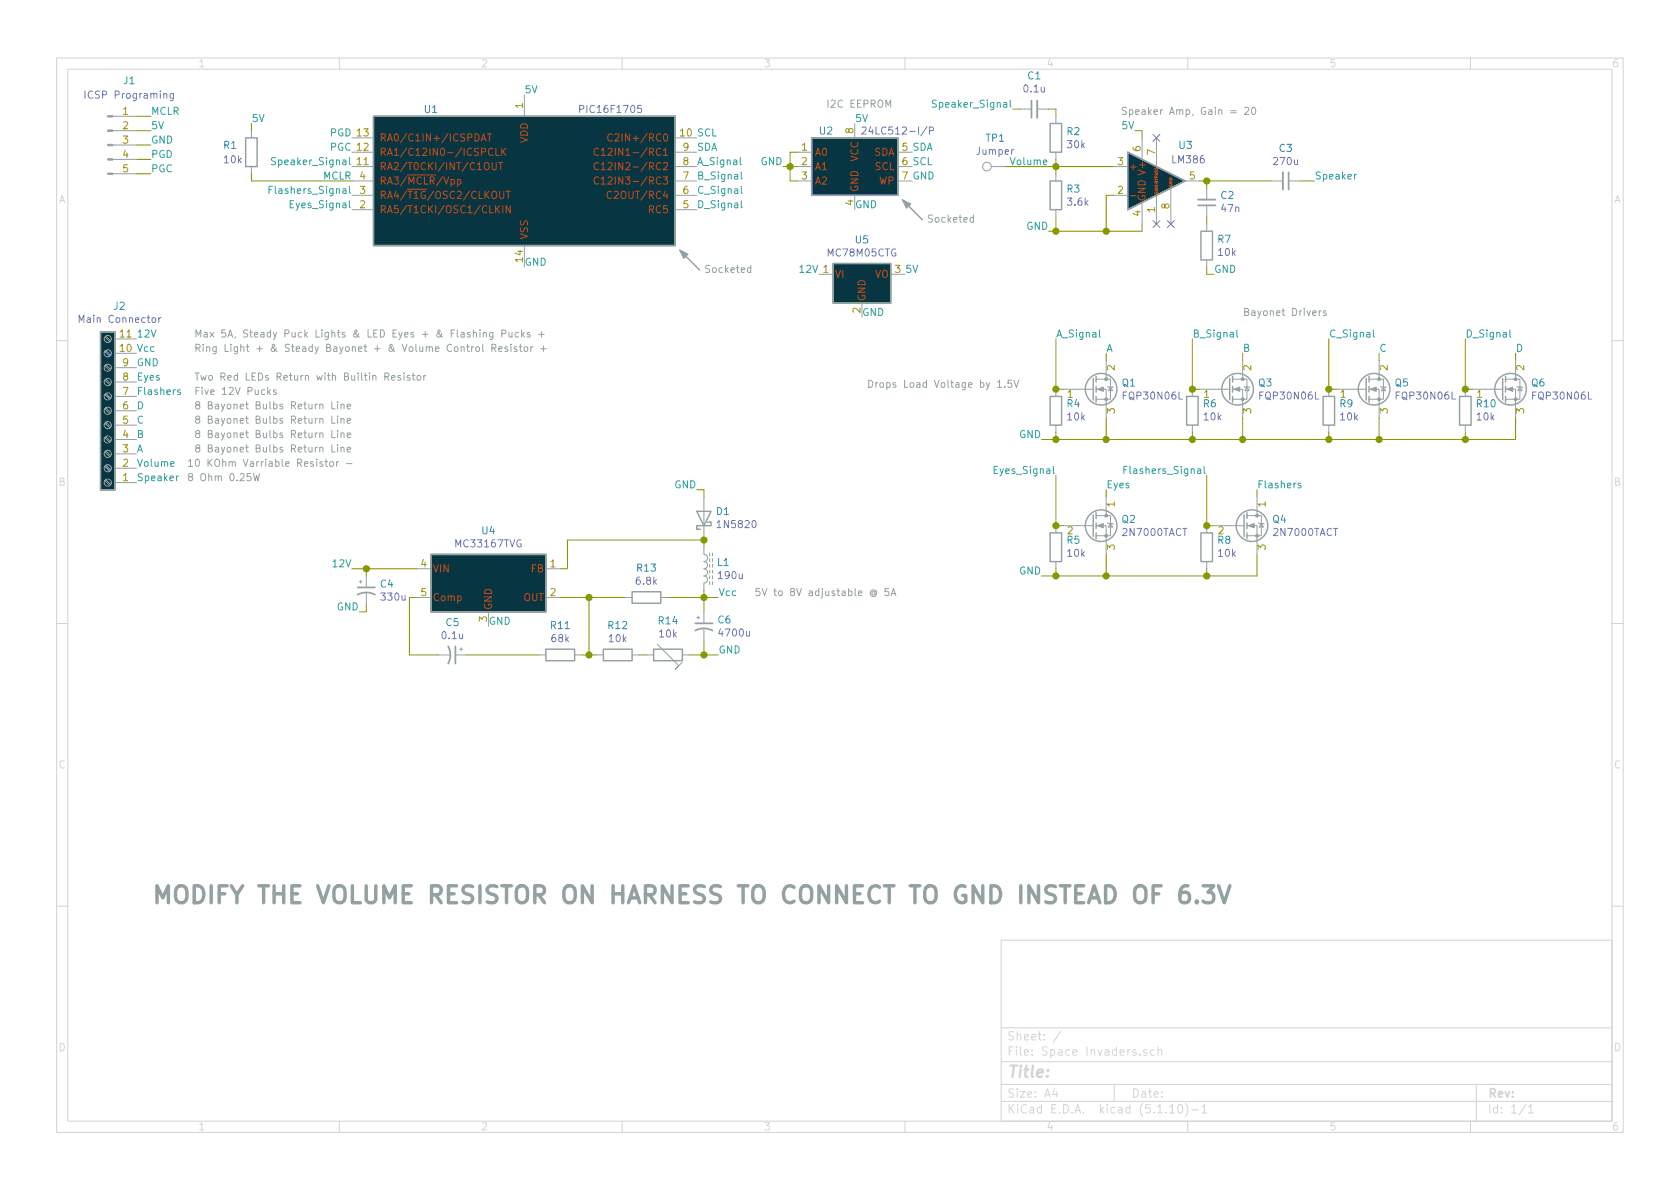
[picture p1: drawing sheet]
<svg xmlns="http://www.w3.org/2000/svg" width="297mm" height="210mm" viewBox="0 0 297 210" stroke-linecap="round" stroke-linejoin="round" font-family="sans-serif">
<g fill="none" stroke="#d3d3d3" stroke-width=".18">
<path d="M10 10.3h277v189.9h-277zM12 12.2h273v186.1h-273zM60 10.3v1.9M110 10.3v1.9M160 10.3v1.9M210 10.3v1.9M260 10.3v1.9M10 60.2h2M285 60.2h2M10 110.3h2M285 110.3h2M11.4 134.6a.62 .62 0 0 0-.9 .5 .62 .62 0 0 0 .7 .7l.2-.1"/>
<path d="M10 160.2h2M177 166.3h108v32h-108zM285 160.2h2M60 198.3v1.9M110 198.3v1.9M160 198.3v1.9M177 194.8h108M177 191.8h108M177 187.8h108M177 181.8h108M186.5 192.5l-.4 1h1M186.8 193v1"/>
<path d="M187.6 182.3l-1.3 2M197 191.8v3M201.5 186.5v.1M202.8 185.7a.37 .37 0 0 0-.6 .1l.1 .2 .5 .2v.1l-.2 .3-.4-.1M204.1 185.7l-.4-.1-.3 .3 .1 .6 .2 .1 .4-.1M204.7 185.7h.1a.37 .37 0 0 1 .6 .1v.8M204.7 185.1v1.5M206.8 195.8l.5-.5v1.5M206.8 196.8h.9M208.5 195.4l.1-.1a.8 .8 0 0 1 .5 .8 .8 .8 0 0 1-.5 .7 1 1 0 0 1-.1-1.4zM209.6 195.1a1.71 1.71 0 0 1 0 2.3M210 198.3v1.9"/>
<path d="M210.7 196.3h1.2M212.5 195.8l.5-.5v1.5M212.5 196.8h.9M260 198.3v1.9M261 191.8v6.5M269.8 195.2l-1.2 2M270.3 195.8l.4-.5v1.5M270.3 196.8h.8"/>
</g>
<g fill="none" stroke="#93a1a1" stroke-width=".25">
<path d="M43.4 24.4h2.1v5.1h-2.1zM66 20.6h53.4v22.8h-53.4zM143.5 24.4h15.2v10.1h-15.2zM159.8 35.6l3.3 3.3M185.7 32h2v5.1h-2zM185.7 21.8h2v5.1h-2zM199.4 26.9l10.1 5.1-10.1 5.1zM17.8 58.7h2.5v27.9h-2.5zM120.4 44.4l3.3 3.3M147.3 46.6h10.2v7h-10.2zM212.3 40.9h2.1v5.1h-2.1zM185.7 70.1h2v5.1h-2z"/>
<path d="M193.3 66.9v3.8M193.8 66.5v1.1M193.8 68.3v1M193.8 70.1v1M209.8 70.1h2v5.1h-2zM217.4 66.9v3.8M217.9 66.5v1.1M217.9 68.3v1M217.9 70.1v1M233.9 70.1h2.1v5.1h-2.1zM241.6 66.9v3.8M242.1 66.5v1.1"/>
<path d="M242.1 68.3v1M242.1 70.1v1M258.1 70.1h2v5.1h-2zM265.7 66.9v3.8M266.2 66.5v1.1M266.2 68.3v1M266.2 70.1v1M76.2 98h20.3v10.2h-20.3zM123.2 90.4h2.5l-1.2 2.6zM125.1 92.3h.6v.7h-2.5v.6h.6M185.7 94.2h2v5.1h-2zM193.3 91.1v3.8"/>
<path d="M193.8 90.7v1M193.8 92.5v1M193.8 94.2v1M212.3 94.2h2.1v5.1h-2.1zM220 91.1v3.8M220.5 90.7v1M220.5 92.5v1M220.5 94.2v1M96.5 114.8h5.1v2h-5.1zM106.7 114.8h5.1v2h-5.1zM111.8 104.6h5v2.1h-5zM115.6 114.8h5v2h-5z"/>
<circle cx="194.7" cy="68.8" r="2.79"/>
<circle cx="218.8" cy="68.8" r="2.79"/>
<circle cx="243" cy="68.8" r="2.79"/>
<circle cx="267.1" cy="68.8" r="2.79"/>
<circle cx="194.7" cy="93" r="2.79"/>
<circle cx="221.4" cy="93" r="2.79"/>
</g>
<g fill="none" stroke="#93a1a1" stroke-width=".18">
<path d="M92.7 16.8v3.8M156.6 19v-1.3l.4 .9 .5-.9v1.3M180.3 19.3h2.1M183.4 19.3h2M217.6 19.6h1M217.6 19.9h1M220.1 19.1l.4-.1 .3 .1v.2v.2l-.8 .7h.8M221.4 19.1l.2-.1a.67 .67 0 0 1 .4 .6 .67 .67 0 0 1-.4 .6l-.3-.2v-.2zM19.9 30.7h4.2M19.9 28.2h4.2M19.9 25.6h4.2M19.9 23.1h4.2"/>
<path d="M19.9 20.6h4.2M44.4 23.1v1.3M44.4 29.5v1.2M62.2 32h3.8M62.2 34.5h3.8M62.2 29.5h3.8M62.2 26.9h3.8M62.2 24.4h3.8M62.2 37.1h3.8M119.4 32h3.8M119.4 34.5h3.8M119.4 29.5h3.8"/>
<path d="M119.4 26.9h3.8M119.4 24.4h3.8M119.4 37.1h3.8M141 32h2.5M141 29.5h2.5M141 26.9h2.5M151.1 21.8v2.6M151.1 34.5v2.6M158.7 32h2.6M158.7 29.5h2.6M158.7 26.9h2.6M172.1 38.5l-.3-.1-.3 .3 .1 .5h.5"/>
<path d="M172.1 38v1.3M175.3 29.5h2.5M186.7 20.6v1.2M186.7 26.9v1.3M186.7 30.7v1.3M186.7 37.1v1.2M196.8 34.5h2.6M196.8 29.5h2.6M201.9 24.4v3.8M201.9 35.8v3.8M204.5 24.4v5.1M204.5 34.5v5.1"/>
<path d="M207 33.3v6.3M209.5 32h2.6M213.4 33.3v2M213.4 36.3v2M213.4 39.6v1.3M224.8 32h2M227.8 32h2.1M18.5 59.6l.9 .8M18.7 59.4l.9 .9M20.3 59.9h3.8M83.7 58.9l.2-.1h.3l.1 .8M84.9 58.3v.2"/>
<path d="M84.9 58.8v.8M85.4 58.9l.2-.1h.3l.1 .8M85.4 58.8v.8M87.1 58.8v1.1l-.2 .1h-.3M87.1 58.8h-.3l-.3 .2 .2 .6h.4M88.7 59l.6-.1 .2-.1-.1-.3-.2-.2h-.5v1.3M90 58.8v.8h.3l.2-.1M90.5 58.8v.8M91.7 58.8h-.4l-.2 .2 .1 .6h.5M92.2 58.3v1.3M92.4 59.1l.3 .5M92.7 43.4v3.8"/>
<path d="M92.7 58.8l-.5 .5M93.7 58.8h-.3l-.2 .1 .1 .2 .4 .2v.3h-.5M95.2 59.1h1M95.7 58.6v1M132.7 47.4l-.3-.1-.2 .3 .1 .5h.4M132.7 46.9v1.3M144.8 48.5h2.5M152.4 53.6v2.5M157.5 48.5h2.5M213.4 46v1.2M233.2 55v.8M233.6 55l-.4 .2"/>
<path d="M234.5 55h-.3l-.2 .1v.2l.5 .1v.3h-.5M18.5 62.1l.9 .9M18.5 64.7l.9 .8M18.5 67.2l.9 .9M18.5 69.8l.9 .8M18.5 72.3l.9 .8M18.5 74.8l.9 .9M18.5 77.4l.9 .8M18.5 79.9l.9 .9M18.7 62l.9 .8M18.7 64.5l.9 .8M18.7 67.1l.9 .8"/>
<path d="M18.7 69.6l.9 .8M18.7 72.1l.9 .9M18.7 74.7l.9 .8M18.7 77.2l.9 .8M18.7 79.8l.9 .8M20.3 62.5h3.8M20.3 77.7h3.8M20.3 75.2h3.8M20.3 72.6h3.8M20.3 70.1h3.8M20.3 67.6h3.8M20.3 65h3.8"/>
<path d="M47.3 68.5v1.3M47.5 69.3l.3 .5M47.8 68.9l-.5 .5M48.8 69l-.3-.1-.2 .2 .1 .2 .4 .1v.3h-.5M58.7 71v1.3h.6M58.7 73.6v1.2h.6M58.7 76.1v1.3h.6M58.7 78.7v1.2h.6M59.7 71v.2M59.7 73.6v.1M59.7 76.1v.1M59.7 78.7v.1"/>
<path d="M59.7 71.5v.8M59.7 74v.8M59.7 76.5v.9M59.7 79.1v.8M60.3 71.6l.2-.1h.3v.8M60.3 74.1l.2-.1 .3 .1v.7M60.3 76.7l.2-.2 .3 .1v.8M60.3 79.2l.2-.1h.3v.8M60.3 71.5v.8M60.3 74v.8M60.3 76.5v.9M60.3 79.1v.8"/>
<path d="M61.4 71.9l.6-.1-.1-.3h-.3l-.2 .1v.7h.5M61.4 74.4l.6-.1-.1-.2-.3-.1-.2 .2v.6h.5M61.4 77l.6-.1-.1-.3-.3-.1-.2 .2v.6h.5M61.4 79.5l.6-.1-.1-.3h-.3l-.2 .2v.6h.5M68 66.6h.7v-.5l-.2-.1h-.5v1.2M68.4 66.6l.4 .6M69.2 66.8l.6-.1v-.3h-.4l-.2 .2 .1 .6h.5M70.8 66.4h-.3l-.2 .2 .1 .1 .4 .2v.3h-.5M71.4 66v.1M71.4 66.4v.8M72.5 66.4h-.3l-.2 .2v.1l.5 .2v.3h-.5M72.9 66.4h.5"/>
<path d="M73.1 66v1.1l.3 .1M73.8 66.4h.3l.3 .2-.1 .6h-.3l-.2-.1zM74.9 66.4v.8M75.3 66.4l-.4 .2M83.4 61.3v.8M83.8 61.3l-.4 .2M84.2 61.4l.2-.1 .3 .1 .1 .5-.1 .2h-.3l-.2-.1zM85.3 60.9v1.1l.2 .1M87 61.5h.6v-.5l-.1-.1h-.5v1.2M87.3 61.5l.4 .6M88.2 61.7l.6-.1-.1-.2-.3-.1-.2 .2v.6h.5M89.7 61.4l-.2-.1-.2 .2v.2l.4 .1v.3h-.4"/>
<path d="M90.3 60.9v.1M90.3 61.3v.8M91.4 61.4l-.3-.1-.2 .2 .1 .2 .4 .1v.3h-.5M91.8 61.3h.5M92 60.9v1.1l.3 .1M92.8 61.4l.3-.1 .2 .1v.5l-.1 .2h-.3l-.2-.1zM93.9 61.3v.8M94.2 61.3l-.3 .2M95.6 61.7h1M96.1 61.2v.9M153.6 67.2a.64 .64 0 0 1 .7 .7 .64 .64 0 0 1-.7 .6zM154.9 67.7v.8"/>
<path d="M155.2 67.7h-.2l-.1 .2M155.6 67.8l.2-.1h.3l.1 .2-.1 .5-.3 .1-.2-.1zM179.3 67.2l.4 1.3 .4-1.3M186.7 68.8v1.3M186.7 75.2v1.2M188 68.8h5.3M193.8 68.8h1.8v5.1M193.8 67.1h2.5v3.5h-2.5M195.6 63.7v3.4M195.8 68.3l.2 .1h.7l.1 .2M196.3 68.4l.4 .7h-.7zM210.8 68.8v1.3"/>
<path d="M210.8 75.2v1.2M212.1 68.8h5.3M217.9 68.8h1.8v5.1M217.9 67.1h2.6v3.5h-2.6M219.7 63.7v3.4M220 68.3l.1 .1h.8l.1 .2M220.5 68.4l.4 .7h-.8zM234.9 68.8v1.3M234.9 75.2v1.2M236.2 68.8h5.4M242.1 68.8h1.7v5.1M242.1 67.1h2.5v3.5h-2.5"/>
<path d="M243.8 63.7v3.4M244.1 68.3l.1 .1h.8l.1 .2M244.6 68.4l.4 .7h-.8zM259.1 68.8v1.3M259.1 75.2v1.2M260.3 68.8h5.4M266.2 68.8h1.8v5.1M266.2 67.1h2.5v3.5h-2.5M268 63.7v3.4M268.2 68.3l.2 .1h.7l.1 .2M268.7 68.4l.4 .7h-.7zM18.5 82.5l.9 .8"/>
<path d="M18.5 85l.9 .8M18.7 82.3l.9 .8M18.7 84.8l.9 .9M20.3 85.3h3.8M20.3 82.8h3.8M20.3 80.3h3.8M44.8 83.7l.3 1.3 .3-.9 .2 .9 .3-1.3M57 81.7l-.3-.1-.2 .2 .1 .2 .4 .1v.3h-.5M57.5 81.6h.4M57.6 81.2v1.1l.3 .2M58.4 81.7l.3-.1 .3 .3-.1 .5-.4 .1-.2-.3zM59.5 81.6v.9"/>
<path d="M59.9 81.6l-.4 .3M61.3 82h.9M124.5 96.8v1.2a.63 .63 0 0 1 .6 .7 .63 .63 0 0 1-.6 .6 .63 .63 0 0 1 .6 .6 .63 .63 0 0 1-.6 .7 .63 .63 0 0 1 .6 .6 .63 .63 0 0 1-.6 .6 .63 .63 0 0 1 .6 .7 .63 .63 0 0 1-.6 .6v1.3M124.5 87.9v7.6M125.5 97.8v.5M125.5 98.8v.5M125.5 99.8v.5M126 97.8v.5M126 98.8v.5M126 99.8v.5M186.7 93v1.2M186.7 99.3v1.3"/>
<path d="M188 93h5.3M193.8 93h1.8v5M193.8 91.2h2.5v3.5h-2.5M195.6 87.9v3.3M195.8 92.5l.2 .1h.7l.1 .1M196.3 92.6l.4 .6h-.7zM213.4 93v1.2M213.4 99.3v1.3M214.6 93h5.4M220.5 93h1.7v5M220.5 91.2h2.5v3.5h-2.5M222.2 87.9v3.3"/>
<path d="M222.5 92.5l.1 .1h.8l.1 .1M223 92.6l.4 .6h-.8zM63.5 102.9h.5M63.8 102.6v.5M64.8 101.8v2.1M64.8 104.9v2M73.7 105.7h2.5M73.7 100.6h2.5M77.5 115.8h2M80.5 115.8h2M81.3 114.8h.5M81.5 114.5v.6"/>
<path d="M86.4 108.2v2.5M95.2 115.8h1.3M96.5 105.7h2.6M96.5 100.6h2.6M101.6 115.8h1.3M105.4 115.8h1.3M110.5 105.7h1.3M111.8 115.8h1.2M114.3 115.8h1.3M116.2 113.9l3.8 3.8-.6 .7 1.2-1.3M116.8 105.7h1.3M120.6 115.8h1.3"/>
<path d="M123.2 109.2h.5M123.4 109v.5M124.5 108.2v2M124.5 111.2v2.1M125.5 100.8v.5M125.5 101.8v.6M125.5 102.9v.5M126 100.8v.5M126 101.8v.6M126 102.9v.5M154.7 104.7a.31 .31 0 0 0-.5 0 .31 .31 0 0 0 0 .4 .31 .31 0 0 0 .5 0M154.7 104.6v.5l.1 .1a.53 .53 0 0 0-.1-.9 .53 .53 0 0 0-.8 .4 .59 .59 0 0 0 .2 .7 .59 .59 0 0 0 .8-.1"/>
<path d="M157.1 104.1h-.6v.6l.1-.2 .5 .2v.5l-.2 .1-.4-.1M157.6 105.3l.4-1.2 .4 1.2M157.7 105h.6"/>
<circle cx="174.5" cy="29.5" r=".76"/>
<circle cx="19" cy="59.9" r=".63"/>
<circle cx="19" cy="70.1" r=".63"/>
<circle cx="19" cy="77.7" r=".63"/>
<circle cx="19" cy="62.5" r=".63"/>
<circle cx="19" cy="67.6" r=".63"/>
<circle cx="19" cy="75.2" r=".63"/>
<circle cx="19" cy="72.6" r=".63"/>
<circle cx="19" cy="65" r=".63"/>
<circle cx="19" cy="82.8" r=".63"/>
<circle cx="19" cy="85.3" r=".63"/>
<circle cx="19" cy="80.3" r=".63"/>
</g>
<g fill="#93a1a1" stroke="#93a1a1" stroke-width=".18">
<path d="M218.2 68.8l1-.4v.8z"/>
<path d="M194.1 68.8l1-.4v.8z"/>
<path d="M194.1 93l1-.4v.7z"/>
<path d="M242.3 68.8l1-.4v.8z"/>
<path d="M159.5 35.3l1.5 .8-.7 .7z"/>
<path d="M120.1 44.2l1.6 .8-.8 .7z"/>
<path d="M19 30.6h.9v.3h-.9z"/>
<path d="M19 28.1h.9v.2h-.9z"/>
<path d="M19 25.5h.9v.3h-.9z"/>
<path d="M19 23h.9v.2h-.9z"/>
<path d="M19 20.4h.9v.3h-.9z"/>
<path d="M220.7 93l1-.4v.7z"/>
<path d="M266.4 68.8l1.1-.4v.8z"/>
<circle cx="219.7" cy="70.6" r=".25"/>
<circle cx="219.7" cy="67.1" r=".25"/>
<circle cx="195.6" cy="70.6" r=".25"/>
<circle cx="195.6" cy="67.1" r=".25"/>
<circle cx="195.6" cy="94.7" r=".25"/>
<circle cx="195.6" cy="91.2" r=".25"/>
<circle cx="243.8" cy="70.6" r=".25"/>
<circle cx="243.8" cy="67.1" r=".25"/>
<circle cx="222.2" cy="94.7" r=".25"/>
<circle cx="222.2" cy="91.2" r=".25"/>
<circle cx="268" cy="70.6" r=".25"/>
<circle cx="268" cy="67.1" r=".25"/>
</g>
<path d="M183.4 17.8v3M211.8 35.3h3.1M226.8 30.5v3" fill="none" stroke="#93a1a1" stroke-width=".33"/>
<path d="M182.4 17.8v3M211.8 36.3h3.1M227.8 30.5v3M63.2 105.2a3.2 3.2 0 0 1 3.1 0M63.2 103.9h3.1M79.2 114.3a3.2 3.2 0 0 1 0 3M80.5 114.3v3M122.9 111.5a3.2 3.2 0 0 1 3.1 0M122.9 110.2h3.1" fill="none" stroke="#93a1a1" stroke-width=".3"/>
<g fill="#073642" stroke="#073642" stroke-width=".18">
<path d="M199.4 26.9l10.1 5.1-10.1 5.1z"/>
<path d="M143.5 24.4h15.2v10.1h-15.2z"/>
<path d="M76.2 98h20.3v10.2h-20.3z"/>
<path d="M147.3 46.6h10.2v7h-10.2z"/>
<path d="M66 20.6h53.4v22.8h-53.4z"/>
<path d="M17.8 58.7h2.5v27.9h-2.5z"/>
</g>
<g fill="none" stroke="#cb4b16" stroke-width=".18">
<path d="M79.8 31.8l.3-.1 .3 .2-.2 .6h-.4M80.9 31.8l.4-.1 .2 .2-.1 .6h-.5M80.9 31.7v1.3M85.1 24.9l.4-1.2 .4 1.2M85.2 24.6h.6M85.7 28.9a.45 .45 0 0 1 .7 0 .92 .92 0 0 1-.2 1.1h-.4a1.07 1.07 0 0 1-.1-1.1zM86.2 23.7h.7M86.5 23.7v1.2M87 28.7v1.1l.2 .2h.4l.1-.2v-1.1M87.1 26.3a.51 .51 0 0 0-.6 0 .51 .51 0 0 0-.1 .6 .46 .46 0 0 0 .2 .5 .46 .46 0 0 0 .5 0M87.6 36.4v1.2M87.7 26.2v1.3h.6"/>
<path d="M87.8 36.9l.5 .7M88.2 28.7h.7M88.3 33.8v1.1l.3 .2 .4-.1 .1-.1v-1.1M88.3 36.4l-.7 .7M88.5 28.7v1.3M88.7 26.2v1.3M88.9 26.8l.5 .7M88.9 36.4v1.2M89.4 26.2l-.7 .7M89.5 33.8h.7M89.9 33.8v1.3M90.2 36.4v1.2l-.7-1.2v1.2"/>
<path d="M105.8 31.4a.6 .6 0 0 0-.8 .4 .6 .6 0 0 0 .6 .8l.2-.2M105.8 28.9a.6 .6 0 0 0-.8 .4 .6 .6 0 0 0 .6 .7l.2-.1M105.8 26.3a.6 .6 0 0 0-.8 .5 .6 .6 0 0 0 .6 .7l.2-.1M106.3 31.6l.4-.3v1.3M106.3 29.1l.4-.4v1.3M106.3 26.6l.4-.4v1.3M106.3 32.6h.7M106.3 30h.7M106.3 27.5h.7M108.1 34a.51 .51 0 0 0-.6 0 .51 .51 0 0 0-.2 .6 .46 .46 0 0 0 .3 .5 .46 .46 0 0 0 .5-.1M108.2 23.8a.6 .6 0 0 0-.8 .4 .6 .6 0 0 0 .6 .7l.2-.1M108.7 23.8l.5-.1 .2 .1v.2v.2l-.7 .7h.7"/>
<path d="M199.9 34.6h1"/>
</g>
<g fill="none" stroke="#6c71c4" stroke-width=".18">
<path d="M15 16.1v1.3M30.7 16.5v1l-.3 .3-.3-.1M30.7 16.6l-.4-.1-.3 .3 .2 .5h.5M102.5 19.3l.6-.1 .1-.1-.1-.3-.1-.2h-.5v1.3M152.4 22.6l.5-.2 .2 .4v.2l-.8 .7h.8M164.3 23.1h.6l.1-.5-.2-.2h-.5v1.3M203.9 23.8l1.2 1.2M203.9 39l1.2 1.2M205.1 23.8l-1.2 1.2M205.1 39l-1.2 1.2M206.4 39l1.2 1.2M207.6 39l-1.2 1.2"/>
<path d="M28.1 56.2v.8M28.4 56.2l-.3 .2"/>
</g>
<g fill="none" stroke="#859900" stroke-width=".18">
<path d="M179.1 19.3h1.2M185.4 19.3h1.3v1.3M24.1 25.6h2.6M24.1 28.2h2.6M24.1 30.7h2.6M24.1 20.6h2.6M24.1 23.1h2.6M44.4 21.8v1.3M44.4 30.7v1.3h17.8M138.4 29.5h2.6M141 26.9h-1.3v5.1h1.3M177.8 29.5h19"/>
<path d="M186.7 28.2v2.5M186.7 38.3v2.6M196.8 34.5h-1.2v6.4M200.7 23.1h1.2v1.3M201.9 39.6v1.3h-16.5M212.1 32h12.7M213.4 32v1.3M213.4 38.3v1.3M229.9 32h2.5M186.7 59.9v8.9h1.3M210.8 59.9v8.9h1.3M213.4 47.2v1.3h1.2"/>
<path d="M234.9 59.9v8.9h1.3M259.1 59.9v8.9h1.2M186.7 76.4v1.3M195.6 62.5v1.2M195.6 73.9v3.8M210.8 76.4v1.3M219.7 62.5v1.2M219.7 73.9v3.8M234.9 76.4v1.3M243.8 62.5v1.2M243.8 73.9v3.8M259.1 76.4v1.3"/>
<path d="M268 73.9v3.8h-83.9M268 62.5v1.2M123.2 86.6h1.3v1.3M124.5 96.8v-1.3h-24.2v5.1h-1.2M186.7 84.1v8.9h1.3M195.6 86.6v1.3M195.6 98v3.8M213.4 84.1v8.9h1.2M222.2 98v3.8h-38.1M222.2 86.6v1.3M62.2 100.6h11.5M64.8 100.6v1.2"/>
<path d="M64.8 106.9v1.3h-1.3M73.7 105.7h-1.3v10.1h5.1M82.5 115.8h12.7M99.1 105.7h11.4M102.9 115.8h2.5M104.1 105.7v10.1M113 115.8h1.3M118.1 105.7h8.9M121.9 115.8h5.1M124.5 104.4v3.8M124.5 113.3v2.5M186.7 100.6v1.2"/>
<path d="M213.4 100.6v1.2"/>
</g>
<g fill="none" stroke="#2aa198" stroke-width=".18">
<path d="M165.6 17.8l-.5-.1-.3 .3 .1 .3 .6 .2v.3l-.2 .2-.5-.1M47.6 33.5h.4M48.2 32.9h-.6v1.3M48.7 27.9h-.5l-.2 .2 .1 .3 .6 .2v.4l-.2 .1h-.5M51.3 36.1h.4M51.9 35.5h-.6v1.2h.6M61.8 32.9v1.1l.2 .2M130.9 27.9v1.1l.2 .1M131.1 35.5v1.1l.1 .1M131.1 30.4v1.1l.1 .2M131.1 32.9v1.1l.1 .2M239.9 30.8l-.3 .1-.1 .2"/>
<path d="M194.4 58.3v1.1l.2 .2M218.7 58.3v1.1l.2 .2M242.8 58.3v1.1l.2 .2M267 58.3v1.1l.1 .2M31.9 69l-.3-.1-.2 .2v.2l.5 .1v.3h-.5M30.2 82l.6-.1-.1-.2-.3-.1-.2 .2 .1 .6h.4M31.6 84.2h-.3l-.1 .2M175.8 83.1h.4M176.4 82.5h-.6v1.2h.6M198.7 83.1h.4M199.3 82.5h-.6v1.2M212.9 82.5v1.1l.2 .1"/>
<path d="M230 85.5l-.3-.1-.2 .2 .1 .2 .4 .1v.3h-.5"/>
</g>
<path d="M210 156.6a1.19 1.19 0 0 0-1.4 1.3v1.1l.1 .4a.95 .95 0 0 0 1.5 0l.1-.4v-.7l-.1-.2a.95 .95 0 0 0-1.5 0l-.1 .2M211.6 159.4l.1 .1-.1 .1-.1-.1 .1-.1v.2M212.7 156.6h1.9l-1 1.2a.82 .82 0 0 1 1 .5v.7l-.1 .4-.5 .2h-.8l-.5-.2M215.4 156.6l1.1 3 .9-3" fill="none" stroke="#93a1a1" stroke-width=".61"/>
<g fill="#859900" stroke="#859900" stroke-width=".25">
<circle cx="186.7" cy="68.8" r=".51"/>
<circle cx="186.7" cy="101.8" r=".51"/>
<circle cx="195.6" cy="101.8" r=".51"/>
<circle cx="186.7" cy="93" r=".51"/>
<circle cx="213.4" cy="93" r=".51"/>
<circle cx="64.8" cy="100.6" r=".51"/>
<circle cx="195.6" cy="40.9" r=".51"/>
<circle cx="186.7" cy="40.9" r=".51"/>
<circle cx="213.4" cy="101.8" r=".51"/>
<circle cx="186.7" cy="77.7" r=".51"/>
<circle cx="213.4" cy="32" r=".51"/>
<circle cx="195.6" cy="77.7" r=".51"/>
<circle cx="124.5" cy="95.5" r=".51"/>
<circle cx="124.5" cy="115.8" r=".51"/>
<circle cx="259.1" cy="77.7" r=".51"/>
<circle cx="104.1" cy="105.7" r=".51"/>
<circle cx="243.8" cy="77.7" r=".51"/>
<circle cx="186.7" cy="29.5" r=".51"/>
<circle cx="124.5" cy="105.7" r=".51"/>
<circle cx="210.8" cy="68.8" r=".51"/>
<circle cx="235" cy="68.8" r=".51"/>
<circle cx="259.1" cy="68.8" r=".51"/>
<circle cx="139.7" cy="29.5" r=".51"/>
<circle cx="235" cy="77.7" r=".51"/>
<circle cx="210.8" cy="77.7" r=".51"/>
<circle cx="104.1" cy="115.8" r=".51"/>
<circle cx="219.7" cy="77.7" r=".51"/>
</g>
<text font-size="4.2" fill="#93a1a1" x="26.7" y="159.8">MODIFY THE VOLUME RESISTOR ON HARNESS TO CONNECT TO GND INSTEAD OF 6.3V</text>
<text font-size="2.8" fill="#d3d3d3" x="178" y="190.5">Title:</text>
<g font-size="2.1" fill="#d3d3d3">
<text x="178" y="184">Sheet: /</text>
<text x="178" y="186.7">File: Space Invaders.sch</text>
<text x="178" y="196.9">KiCad E.D.A. kicad (5.1.10)-1</text>
<text x="178" y="194.1">Size: A4</text>
<text x="200" y="194.1">Date:</text>
<text x="263" y="194.1">Rev:</text>
<text x="263" y="196.9">Id: 1/1</text>
</g>
<g font-size="1.8" fill="#d3d3d3">
<text x="35" y="11.9">1</text>
<text x="85" y="11.9">2</text>
<text x="135" y="11.9">3</text>
<text x="185" y="11.9">4</text>
<text x="235" y="11.9">5</text>
<text x="285" y="11.9">6</text>
<text x="10.4" y="35.9">A</text>
<text x="285.4" y="35.9">A</text>
<text x="10.4" y="85.9">B</text>
<text x="285.4" y="85.9">B</text>
<text x="285.4" y="135.9">C</text>
<text x="10.4" y="185.9">D</text>
<text x="285.4" y="185.9">D</text>
<text x="35" y="199.9">1</text>
<text x="85" y="199.9">2</text>
<text x="135" y="199.9">3</text>
<text x="185" y="199.9">4</text>
<text x="235" y="199.9">5</text>
<text x="285" y="199.9">6</text>
</g>
<g font-size="1.8" fill="#6c71c4">
<text x="15.6" y="17.4">ICSP Programing</text>
<text x="181.1" y="16.4">0.1u</text>
<text x="103" y="20">PIC16F1705</text>
<text x="153.7" y="23.8">24LC512-I/P</text>
<text x="39.7" y="28.9">10k</text>
<text x="172.7" y="27.4">Jumper</text>
<text x="188.8" y="26.2">30k</text>
<text x="207.4" y="28.9">LM386</text>
<text x="225.3" y="29.2">270u</text>
<text x="188.8" y="36.4">3.6k</text>
<text x="216" y="37.5">47n</text>
<text x="146.5" y="45.4">MC78M05CTG</text>
<text x="215.5" y="45.3">10k</text>
<text x="14.5" y="57.1">Main Connector</text>
<text x="198.8" y="70.7">FQP30N06L</text>
<text x="222.9" y="70.7">FQP30N06L</text>
<text x="247.1" y="70.7">FQP30N06L</text>
<text x="271.2" y="70.7">FQP30N06L</text>
<text x="188.8" y="74.3">10k</text>
<text x="212.9" y="74.3">10k</text>
<text x="237.1" y="74.3">10k</text>
<text x="261.2" y="74.3">10k</text>
<text x="127.2" y="93.4">1N5820</text>
<text x="198.7" y="94.8">2N7000TACT</text>
<text x="225.3" y="94.8">2N7000TACT</text>
<text x="80.7" y="96.8">MC33167TVG</text>
<text x="188.8" y="98.5">10k</text>
<text x="215.5" y="98.5">10k</text>
<text x="67.5" y="106.2">330u</text>
<text x="112.6" y="103.4">6.8k</text>
<text x="127.2" y="102.4">190u</text>
<text x="78.3" y="113">0.1u</text>
<text x="97.6" y="113.6">68k</text>
<text x="107.7" y="113.6">10k</text>
<text x="116.6" y="112.7">10k</text>
<text x="127.4" y="112.6">4700u</text>
</g>
<g font-size="1.8" fill="#268bd2">
<text x="21.9" y="14.9">J1</text>
<text x="181.8" y="14">C1</text>
<text x="75.1" y="20">U1</text>
<text x="144.9" y="23.8">U2</text>
<text x="188.7" y="23.9">R2</text>
<text x="39.6" y="26.3">R1</text>
<text x="174.3" y="25.1">TP1</text>
<text x="208.5" y="26.3">U3</text>
<text x="226.2" y="26.9">C3</text>
<text x="188.7" y="34.1">R3</text>
<text x="215.9" y="35.2">C2</text>
<text x="151.3" y="43">U5</text>
<text x="215.3" y="42.9">R7</text>
<text x="20.2" y="54.8">J2</text>
<text x="198.4" y="68.3">Q1</text>
<text x="222.6" y="68.3">Q3</text>
<text x="246.7" y="68.3">Q5</text>
<text x="270.8" y="68.3">Q6</text>
<text x="188.7" y="72">R4</text>
<text x="212.8" y="72">R6</text>
<text x="236.9" y="72">R9</text>
<text x="261.1" y="72">R10</text>
<text x="85.2" y="94.5">U4</text>
<text x="126.7" y="91.1">D1</text>
<text x="198.4" y="92.5">Q2</text>
<text x="225.1" y="92.5">Q4</text>
<text x="112.7" y="101.1">R13</text>
<text x="126.9" y="100.1">L1</text>
<text x="188.7" y="96.2">R5</text>
<text x="215.3" y="96.2">R8</text>
<text x="67.3" y="103.9">C4</text>
<text x="78.9" y="110.7">C5</text>
<text x="97.4" y="111.2">R11</text>
<text x="107.6" y="111.2">R12</text>
<text x="116.5" y="110.4">R14</text>
<text x="127" y="110.3">C6</text>
</g>
<g font-size="1.8" fill="#2aa198">
<text x="92.7" y="16.5">5V</text>
<text x="26.7" y="20.3">MCLR</text>
<text x="26.7" y="22.9">5V</text>
<text x="44.4" y="21.6">5V</text>
<text x="151.1" y="21.6">5V</text>
<text x="165.9" y="19">Speaker_Signal</text>
<text x="198.5" y="22.9">5V</text>
<text x="26.7" y="25.4">GND</text>
<text x="26.7" y="27.9">PGD</text>
<text x="49" y="29.2">Speaker_Signal</text>
<text x="58.4" y="24.1">PGD 13</text>
<text x="58.4" y="26.7">PGC 12</text>
<text x="120.3" y="24.1">10 SCL</text>
<text x="123.2" y="29.2">A_Signal</text>
<text x="123.2" y="26.7">SDA</text>
<text x="134.5" y="29.2">GND</text>
<text x="159.5" y="26.7">5 SDA</text>
<text x="159.5" y="29.2">6 SCL</text>
<text x="179" y="29.2">Volume</text>
<text x="26.7" y="30.5">PGC</text>
<text x="48.7" y="34.3">Flashers_Signal</text>
<text x="57.1" y="31.7">MCLR</text>
<text x="123.2" y="31.7">B_Signal</text>
<text x="123.2" y="34.3">C_Signal</text>
<text x="159.5" y="31.7">7 GND</text>
<text x="232.4" y="31.7">Speaker</text>
<text x="51.8" y="36.8">Eyes_Signal</text>
<text x="123.2" y="36.8">D_Signal</text>
<text x="151.1" y="36.8">GND</text>
<text x="181.5" y="40.6">GND</text>
<text x="92.7" y="47">GND</text>
<text x="141.6" y="48.3">12V 1</text>
<text x="160" y="48.3">5V</text>
<text x="214.6" y="48.3">GND</text>
<text x="24.1" y="59.7">12V</text>
<text x="152.4" y="55.9">GND</text>
<text x="186.7" y="59.7">A_Signal</text>
<text x="210.8" y="59.7">B_Signal</text>
<text x="234.9" y="59.7">C_Signal</text>
<text x="259.1" y="59.7">D_Signal</text>
<text x="21.3" y="62.2">10 Vcc</text>
<text x="24.1" y="64.8">GND</text>
<text x="195.6" y="62.2">A</text>
<text x="219.7" y="62.2">B</text>
<text x="243.8" y="62.2">C</text>
<text x="268" y="62.2">D</text>
<text x="24.1" y="67.3">Eyes</text>
<text x="24.1" y="69.8">Flashers</text>
<text x="24.1" y="77.5">B</text>
<text x="24.1" y="74.9">C</text>
<text x="24.1" y="72.4">D</text>
<text x="180.2" y="77.5">GND</text>
<text x="24.1" y="82.5">Volume</text>
<text x="24.1" y="80">A</text>
<text x="176.3" y="83.8">Eyes_Signal</text>
<text x="199.8" y="83.8">Flashers_Signal</text>
<text x="24.1" y="85.1">Speaker</text>
<text x="119.3" y="86.4">GND</text>
<text x="195.6" y="86.4">Eyes</text>
<text x="222.2" y="86.4">Flashers</text>
<text x="59.1" y="100.3">12V</text>
<text x="180.2" y="101.6">GND</text>
<text x="59.6" y="107.9">GND</text>
<text x="127" y="105.4">Vcc</text>
<text x="86.4" y="110.5">GND</text>
<text x="127" y="115.6">GND</text>
</g>
<g font-size="1.8" fill="#b58900">
<text x="21.7" y="20.3">1</text>
<text x="21.7" y="22.9">2</text>
<text x="92.5" y="19.1" transform="rotate(-90 92.5 19.1)">1</text>
<text x="150.9" y="23.6" transform="rotate(-90 150.9 23.6)">8</text>
<text x="21.7" y="25.4">3</text>
<text x="21.7" y="27.9">4</text>
<text x="63.2" y="29.2">11</text>
<text x="120.8" y="29.2">8</text>
<text x="120.8" y="26.7">9</text>
<text x="141.8" y="26.7">1</text>
<text x="141.8" y="29.2">2</text>
<text x="197.6" y="29.2">3</text>
<text x="201.7" y="26.8" transform="rotate(-90 201.7 26.8)">6</text>
<text x="204.2" y="27.4" transform="rotate(-90 204.2 27.4)">7</text>
<text x="21.7" y="30.5">5</text>
<text x="63.7" y="34.3">3</text>
<text x="63.7" y="31.7">4</text>
<text x="120.8" y="34.3">6</text>
<text x="120.8" y="31.7">7</text>
<text x="141.8" y="31.7">3</text>
<text x="197.6" y="34.3">2</text>
<text x="210.3" y="31.7">5</text>
<text x="63.7" y="36.8">2</text>
<text x="120.8" y="36.8">5</text>
<text x="150.9" y="36.3" transform="rotate(-90 150.9 36.3)">4</text>
<text x="201.7" y="38.2" transform="rotate(-90 201.7 38.2)">4</text>
<text x="204.2" y="37.6" transform="rotate(-90 204.2 37.6)">1</text>
<text x="206.8" y="36.9" transform="rotate(-90 206.8 36.9)">8</text>
<text x="92.5" y="46.3" transform="rotate(-90 92.5 46.3)">14</text>
<text x="158.3" y="48.3">3</text>
<text x="21.3" y="59.7">11</text>
<text x="152.1" y="55.3" transform="rotate(-90 152.1 55.3)">2</text>
<text x="21.7" y="64.8">9</text>
<text x="197.1" y="65.5" transform="rotate(-90 197.1 65.5)">2</text>
<text x="221.2" y="65.5" transform="rotate(-90 221.2 65.5)">2</text>
<text x="245.4" y="65.5" transform="rotate(-90 245.4 65.5)">2</text>
<text x="269.5" y="65.5" transform="rotate(-90 269.5 65.5)">2</text>
<text x="21.7" y="69.8">7</text>
<text x="21.7" y="67.3">8</text>
<text x="188.7" y="70.4">1</text>
<text x="212.9" y="70.4">1</text>
<text x="237" y="70.4">1</text>
<text x="261.1" y="70.4">1</text>
<text x="21.7" y="77.5">4</text>
<text x="21.7" y="74.9">5</text>
<text x="21.7" y="72.4">6</text>
<text x="197.1" y="73.1" transform="rotate(-90 197.1 73.1)">3</text>
<text x="221.2" y="73.1" transform="rotate(-90 221.2 73.1)">3</text>
<text x="245.4" y="73.1" transform="rotate(-90 245.4 73.1)">3</text>
<text x="269.5" y="73.1" transform="rotate(-90 269.5 73.1)">3</text>
<text x="21.7" y="82.5">2</text>
<text x="21.7" y="80">3</text>
<text x="21.7" y="85.1">1</text>
<text x="197.1" y="89.6" transform="rotate(-90 197.1 89.6)">1</text>
<text x="223.8" y="89.6" transform="rotate(-90 223.8 89.6)">1</text>
<text x="188.7" y="94.5">2</text>
<text x="215.4" y="94.5">2</text>
<text x="74.4" y="100.3">4</text>
<text x="97.3" y="100.3">1</text>
<text x="197.1" y="97.3" transform="rotate(-90 197.1 97.3)">3</text>
<text x="223.8" y="97.3" transform="rotate(-90 223.8 97.3)">3</text>
<text x="74.4" y="105.4">5</text>
<text x="97.3" y="105.4">2</text>
<text x="86.1" y="110" transform="rotate(-90 86.1 110)">3</text>
</g>
<g font-size="1.8" fill="#93a1a1">
<text x="146" y="19">I2C EEPROM</text>
<text x="198.1" y="20.3">Speaker Amp, Gain = 20</text>
<text x="163.8" y="39.4">Socketed</text>
<text x="124.5" y="48.3">Socketed</text>
<text x="34.3" y="59.7">Max 5A, Steady Puck Lights &amp; LED Eyes + &amp; Flashing Pucks +</text>
<text x="219.7" y="55.9">Bayonet Drivers</text>
<text x="34.3" y="62.2">Ring Light + &amp; Steady Bayonet + &amp; Volume Control Resistor +</text>
<text x="34.3" y="67.3">Two Red LEDs Return with Builtin Resistor</text>
<text x="34.3" y="69.8">Five 12V Pucks</text>
<text x="156.9" y="68.6">Drops Load Voltage by 1.5V</text>
<text x="34.3" y="72.4">8 Bayonet Bulbs Return Line</text>
<text x="34.3" y="74.9">8 Bayonet Bulbs Return Line</text>
<text x="34.3" y="77.5">8 Bayonet Bulbs Return Line</text>
<text x="33" y="82.5">10 KOhm Varriable Resistor -</text>
<text x="34.3" y="80">8 Bayonet Bulbs Return Line</text>
<text x="33" y="85.1">8 Ohm 0.25W</text>
<text x="133.3" y="105.4">5V to 8V adjustable @ 5A</text>
</g>
<g font-size="1.8" fill="#cb4b16">
<text x="67.1" y="27.6">RA1/C12IN0-/ICSPCLK</text>
<text x="67.1" y="25">RA0/C1IN+/ICSPDAT</text>
<text x="93.3" y="25.3" transform="rotate(-90 93.3 25.3)">VDD</text>
<text x="107.7" y="27.6">C12IN1-/RC1</text>
<text x="109.3" y="25">C2IN+/RC0</text>
<text x="144" y="27.6">A0</text>
<text x="151.8" y="28.6" transform="rotate(-90 151.8 28.6)">VCC</text>
<text x="154.5" y="27.6">SDA</text>
<text x="67.1" y="30.1">RA2/T0CKI/INT/C1OUT</text>
<text x="67.1" y="35.2">RA4/T1G/OSC2/CLKOUT</text>
<text x="67.1" y="32.6">RA3/MCLR/Vpp</text>
<text x="107.7" y="32.6">C12IN3-/RC3</text>
<text x="107.7" y="30.1">C12IN2-/RC2</text>
<text x="108.3" y="35.2">C2OUT/RC4</text>
<text x="144" y="30.1">A1</text>
<text x="144" y="32.6">A2</text>
<text x="151.8" y="34" transform="rotate(-90 151.8 34)">GND</text>
<text x="154.7" y="30.1">SCL</text>
<text x="155.4" y="32.6">WP</text>
<text x="199.5" y="30.1">+</text>
<text x="202.6" y="35.7" transform="rotate(-90 202.6 35.7)">GND V+</text>
<text x="67.1" y="37.7">RA5/T1CKI/OSC1/CLKIN</text>
<text x="114.8" y="37.7">RC5</text>
<text x="93.3" y="42.4" transform="rotate(-90 93.3 42.4)">VSS</text>
<text x="147.6" y="49.1">VI</text>
<text x="153" y="53.3" transform="rotate(-90 153 53.3)">GND</text>
<text x="154.7" y="49.1">VO</text>
<text x="76.5" y="101.2">VIN</text>
<text x="93.9" y="101.2">FB</text>
<text x="76.5" y="106.3">Comp</text>
<text x="87" y="107.9" transform="rotate(-90 87 107.9)">GND</text>
<text x="92.5" y="106.3">OUT</text>
</g>
<g font-size=".7" fill="#cb4b16">
<text x="204.7" y="34.4" transform="rotate(-90 204.7 34.4)">GAIN BYPASS</text>
<text x="207.3" y="33.1" transform="rotate(-90 207.3 33.1)">GAIN</text>
</g>
</svg>
